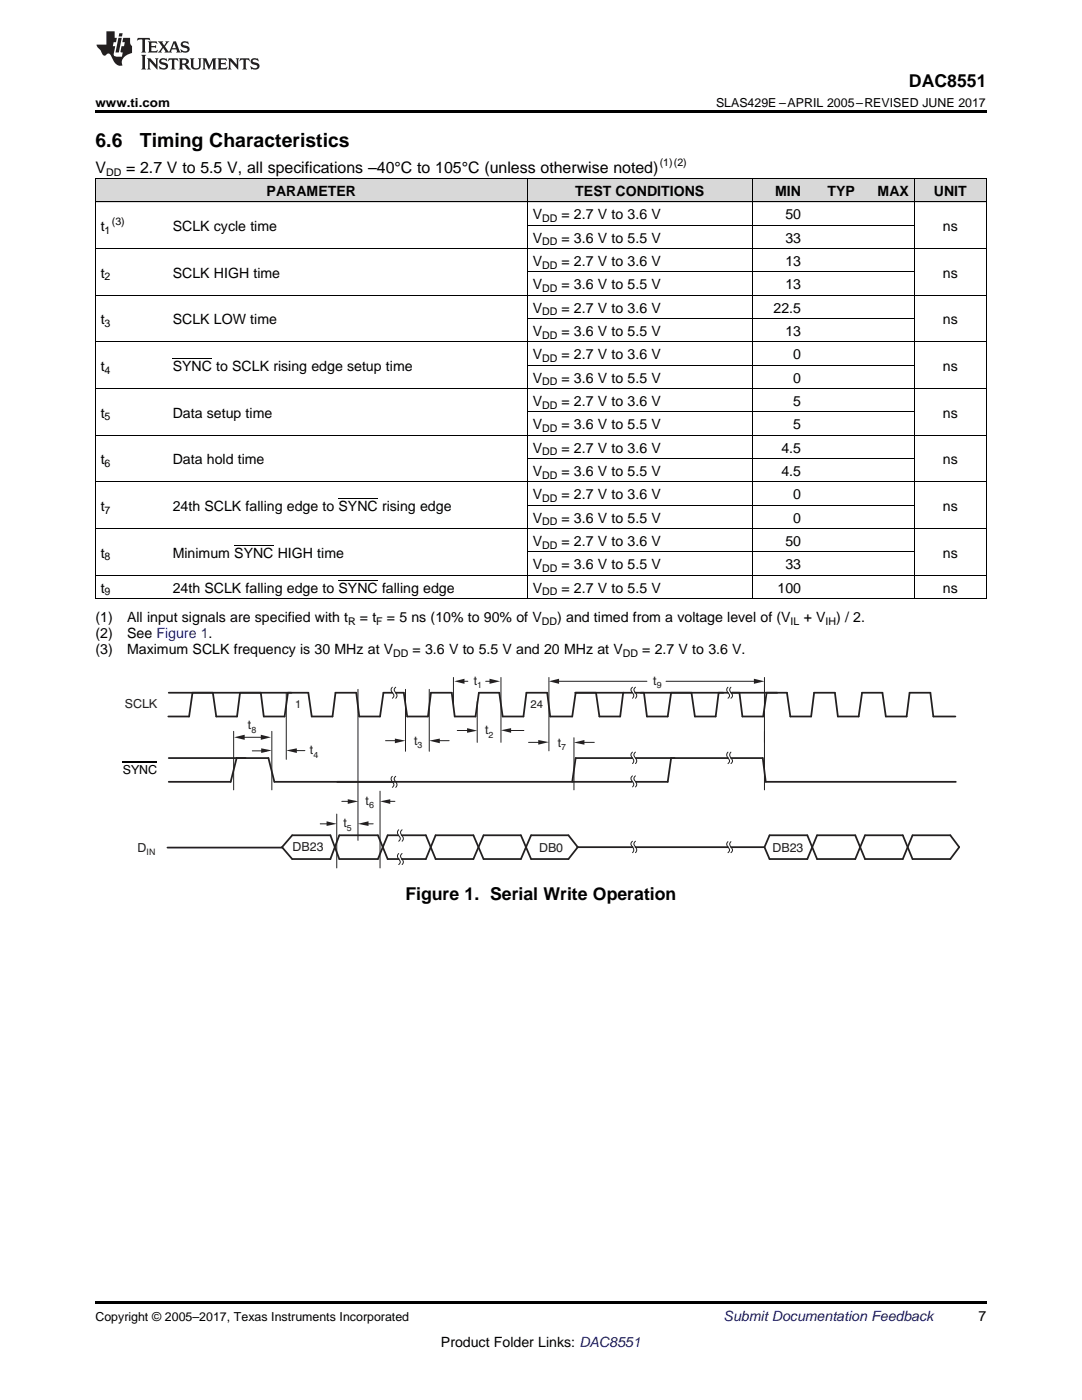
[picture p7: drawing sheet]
<svg xmlns="http://www.w3.org/2000/svg" width="216mm" height="279mm" viewBox="0 0 216 279" stroke-linecap="round" stroke-linejoin="round" font-family="sans-serif">
<g fill="#d8d8d8">
<path d="M19 35.7h14.4v4.7h-14.4z"/>
<path d="M33.4 35.7h71.8v4.7h-71.8z"/>
<path d="M105.2 35.7h44.9v4.7h-44.9z"/>
<path d="M150.1 35.7h10.8v4.7h-10.8z"/>
<path d="M160.9 35.7h10.8v4.7h-10.8z"/>
<path d="M171.7 35.7h10.8v4.7h-10.8z"/>
<path d="M182.5 35.7h14.3v4.7h-14.3z"/>
</g>
<path d="M19 259.7h177.8v.5h-177.8z" fill="#000"/>
<g fill="none" stroke="#231f20" stroke-width=".35">
<path d="M33.7 138.3h27.8l.7 4.7h4.1l.6-4.7h4.2l.6 4.7h4.1l.7-4.7h1.8M38.4 138.3l-.7 4.7h-4.1M42.5 138.3l.7 4.7h4.1l.6-4.7M52 138.3l.6 4.7h4.2l.7-4.7M79 138.3h1.6l.7 4.7h4.1l.6-4.7h4.1l.6 4.7h4.2l.7-4.7h4l.7 4.7h4.1l.6-4.7h4.2l.6 4.7h4.4l.7-4.7M114.8 138.3h11.3M118.9 138.3l.7 4.7h4.2l.5-4.7M126.7 138.3h18.6M128.5 138.3l.6 4.7h4.1l.7-4.7M138 138.3l.7 4.7h4.1l.6-4.7M145.9 138.3h11.1l.7 4.7h4.2l.5-4.7h4.2l.6 4.7h4.1l.7-4.7h4.1l.7 4.7h4.1l.6-4.7h4.1l.6 4.7h4.4M147.5 138.3l.6 4.7h4.2l.7-4.7"/>
<path d="M49 151.3h-15.3M145.3 151.3h-11.4l-.7 4.7h-6.3M145.9 151.3h6.3l.6 4.7h37.9M79.5 166.7h-2.1l-2 4.7h-7.7l-1.8-4.7h-7.6l-2 2.4 2 2.3h7.6l1.8-4.7h7.7l2 4.7h2.2M80.2 166.7h4.8l1.9 4.7h7.6l2-4.7h7.4l2.1 4.7h7.4l1.9-2.3-1.9-2.4h-7.4l-2.1 4.7h-7.4l-2-4.7h-7.6l-1.9 4.7h-4.8M153.6 166.7l-1.1 2.4 1.1 2.3h7.5l1.9-4.7h7.7l1.9 4.7h7.5l2-4.7h7.5l1.8 2.4-1.8 2.3h-7.5l-2-4.7h-7.5l-1.9 4.7h-7.7l-1.9-4.7z"/>
</g>
<path d="M24.5 152.2h6.9" fill="none" stroke="#010202" stroke-width=".25"/>
<path d="M57.1 138.3v13.2M71.4 137.6v30.1M80.9 137.6v12.3M46.6 146v11.6M54.2 146v11.6M76.9 147.8h2.6M114.5 147.2v10.4M116 148.2h2.6" fill="none" stroke="#231f20" stroke-width=".2"/>
<path d="M78.8 147.4l2.1 .4-2.1 .5z" fill="#231f20"/>
<path d="M85.7 137.6v12.3M87.1 147.8h2.5" fill="none" stroke="#231f20" stroke-width=".2"/>
<path d="M85.6 147.8l2.2-.4v.9z" fill="#231f20"/>
<path d="M90.5 135.2v5.3M91.2 145.8h2.6M95.2 140v8.2" fill="none" stroke="#231f20" stroke-width=".2"/>
<g fill="#231f20">
<path d="M93.2 145.3l2 .5-2 .4z"/>
<path d="M100 145.7l2-.4v.9z"/>
</g>
<path d="M100 135.2v13M101.9 145.8h2.6M105.5 148.2h2.6" fill="none" stroke="#231f20" stroke-width=".2"/>
<g fill="#231f20">
<path d="M114.5 148.2l2.1-.5v.9z"/>
<path d="M107.4 147.7l2.1 .4-2.1 .5z"/>
</g>
<path d="M48.5 147.1h3.9" fill="none" stroke="#231f20" stroke-width=".2"/>
<g fill="#231f20">
<path d="M46.7 147.1l2.1-.5v1z"/>
<path d="M52 146.6l2.1 .5-2.1 .5z"/>
</g>
<path d="M50.3 149.9h2.9M58.9 149.8h1.9" fill="none" stroke="#231f20" stroke-width=".2"/>
<g fill="#231f20">
<path d="M57.1 149.8l2.1-.5v1z"/>
<path d="M52.1 149.3l2.1 .5-2.1 .5z"/>
</g>
<g fill="none" stroke="#231f20" stroke-width=".2">
<path d="M78.3 137.2a.86 .86 0 0 0 .2 1.4l.1 .2-.3 .6M79 137.2l-.3 .2a1.11 1.11 0 0 0 .5 1.2v.2l-.2 .6M126.2 137.2l-.2 .2a1.11 1.11 0 0 0 .4 1.2l.1 .2-.3 .6M126.8 137.2l-.2 .2a1.11 1.11 0 0 0 .4 1.2l.1 .2-.3 .6M145.3 137.2a.86 .86 0 0 0 .2 1.4l.1 .2-.3 .6M145.9 137.2a.86 .86 0 0 0 .2 1.4l.1 .2-.3 .6M78.3 154.9a.86 .86 0 0 0 .2 1.4l.1 .3-.3 .5M79 154.9l-.3 .3a1.11 1.11 0 0 0 .5 1.1v.3l-.2 .5M126.2 150.1l-.2 .3a1.19 1.19 0 0 0 .4 1.2l.1 .3-.3 .5M126.2 154.8l-.2 .3a1.13 1.13 0 0 0 .4 1.2l.1 .3-.3 .4M126.8 150.1l-.2 .3a1.19 1.19 0 0 0 .4 1.2l.1 .3-.3 .5M126.8 154.8l-.2 .3a1.13 1.13 0 0 0 .4 1.2l.1 .3-.3 .4"/>
<path d="M145.3 150.1a.95 .95 0 0 0 .2 1.5l.1 .3-.3 .5M145.9 150.1a.95 .95 0 0 0 .2 1.5l.1 .3-.3 .5M152.5 146v11.6M63.9 164.4h1.9M67.2 162.5v10.7M79.6 165.6a.95 .95 0 0 0 .2 1.5l.1 .3-.3 .5M79.6 170.3a.72 .72 0 0 0 0 1.1l.3 .7-.3 .4M80.2 165.6l-.2 .3a1.19 1.19 0 0 0 .4 1.2l.1 .3-.3 .5M80.2 170.3l-.2 .3a1.13 1.13 0 0 0 .4 1.2l.1 .3-.3 .4M126.2 167.9l-.3 .5 .1 .3a1.05 1.05 0 0 1 .2 1.5M126.8 167.9l-.3 .5 .1 .3a1.05 1.05 0 0 1 .2 1.5M145.3 168a.86 .86 0 0 0 .2 1.4l.1 .3-.3 .5"/>
<path d="M145.9 168a.86 .86 0 0 0 .2 1.4l.1 .3-.3 .5"/>
</g>
<path d="M33.7 156h12.3l1.2-4.7h6.4l1.2 4.7h71.3M126.1 151.3h-11.2l-.7 4.7M126.9 151.3h7.7M33.4 169.2h23M115.2 169.1h11M126.8 169.1h18.5M145.9 169.1h6.5" fill="none" stroke="#231f20" stroke-width=".35"/>
<path d="M65.2 163.9l2 .5-2 .4z" fill="#231f20"/>
<path d="M75.8 157.9v15.3M72.8 164.4h1.7" fill="none" stroke="#231f20" stroke-width=".2"/>
<path d="M71.4 164.4l2.1-.5v.9z" fill="#231f20"/>
<path d="M68.2 159.9h2" fill="none" stroke="#231f20" stroke-width=".2"/>
<path d="M69.4 159.5l2.1 .4-2.1 .5z" fill="#231f20"/>
<path d="M77.2 159.9h1.6" fill="none" stroke="#231f20" stroke-width=".2"/>
<path d="M75.8 159.9l2.1-.4v.9z" fill="#231f20"/>
<path d="M92.3 136h1.1M96.9 136h1.8" fill="none" stroke="#231f20" stroke-width=".2"/>
<g fill="#231f20">
<path d="M90.6 136l2.1-.5v1z"/>
<path d="M97.7 135.5l2.1 .5-2.1 .5z"/>
</g>
<path d="M109.5 135.2v14.7M111.4 136h17.7M132.9 136h18.4M152.5 135.2v13" fill="none" stroke="#231f20" stroke-width=".2"/>
<g fill="#231f20">
<path d="M109.5 136l2.1-.5v1z"/>
<path d="M150.4 135.5l2.1 .5-2.1 .5z"/>
</g>
<g fill="none" stroke="#000" stroke-width=".2">
<path d="M19 35.6h177.8M19.1 35.7v83.8M105.2 35.7v83.8M150.1 35.7v83.8M182.4 35.7v83.8M196.8 35.7v83.8M19 58.9h177.8M19 49.6h177.8M19 40.3h177.8M105.2 54.3h77.3M105.2 45h77.3M19 77.6h177.8"/>
<path d="M19 68.2h177.8M105.2 72.9h77.3M105.2 63.6h77.3M19 96.2h177.8M19 86.9h177.8M105.2 91.5h77.3M105.2 82.2h77.3M19 119.5h177.8M19 114.8h177.8M19 105.5h177.8M105.2 110.2h77.3M105.2 100.8h77.3"/>
</g>
<path d="M19 22h177.8v.5h-177.8zM19 119.5h.2zM105.1 119.5h.1zM150 119.5h.1zM160.8 119.5h.1zM171.6 119.5h.1zM182.4 119.5h.1zM196.7 119.5h.1z" fill="#000"/>
<g fill="#231f20">
<path d="M27.5 7.6l-.1 .5 .4-.2h.6v.1v2.1l-.2 .4h1l-.3-.4v-2.1l.1-.1h.5l.5 .2-.2-.5zM29.5 8.3l.2 .3v1.5l-.2 .4h1.8l.2-.6a1.04 1.04 0 0 1-1.3 .2v-.7h.6l.3 .2v-.6l-.3 .2h-.6v-.6l.8-.1 .4 .3-.2-.5zM31.5 8.3l.9 1.1-.9 1.1h.8l-.2-.2 .5-.7 .4 .7-.2 .2h1.5l-.1-.2 .1-.4h.9l.1 .4-.2 .2h1l-.3-.3-.7-1.9h-.5l-.9 2-.8-1 .9-1h-.8l.1 .3-.3 .5-.4-.6 .2-.2zM34.7 8.6l.4 1h-.7zM36.3 8.4a.63 .63 0 0 0-.2 .7 .63 .63 0 0 0 .6 .4l.6 .2 .1 .2a.75 .75 0 0 1-.7 .4 .75 .75 0 0 1-.6-.5l.1 .7 .1-.1a1.11 1.11 0 0 0 1.5-.6 1.13 1.13 0 0 0-1.2-.8l-.1-.4a1.04 1.04 0 0 1 1.2 .2l-.2-.5-.1 .1-.5-.2zM28.2 10.9l.2 .4v2.2l-.2 .4h1l-.3-.4v-2.2l.3-.4zM29.3 11.6l.3 .4v1.5l-.3 .4h.8l-.2-.4v-1.3l1.5 1.7v-1.9l.2-.4h-.7l.2 .4v.9l-1.1-1.3zM32 11.8a.62 .62 0 0 0-.2 .7 .62 .62 0 0 0 .6 .4l.6 .1 .1 .3a.76 .76 0 0 1-.7 .3 .76 .76 0 0 1-.6-.4l.1 .7 .1-.1a1.11 1.11 0 0 0 1.5-.6 1.13 1.13 0 0 0-1.2-.8l-.1-.4a1.04 1.04 0 0 1 1.2 .2l-.2-.6-.1 .1-.5-.1zM33.7 11.6l-.2 .6a.61 .61 0 0 1 .8-.3v1.6l-.2 .4h.9l-.2-.4v-1.6a.63 .63 0 0 1 .8 .3l-.2-.6zM35.6 11.6l.3 .4v1.5l-.3 .4h1l-.2-.2v-.8l.5 .2a.76 .76 0 0 0 1.2 .7l-1-1a.58 .58 0 0 0 .6-.5 .58 .58 0 0 0-.5-.6zM36.4 11.9h.1a.45 .45 0 0 1 .5 .1 .45 .45 0 0 1 .1 .5l-.7 .2zM37.9 11.6l.2 .2a2.17 2.17 0 0 0 .3 1.9 .99 .99 0 0 0 1.6-.6v-1.1l.2-.4h-.7l.2 .2a1.92 1.92 0 0 1-.2 1.8 .6 .6 0 0 1-.9-.5v-1.1l.2-.4zM40.4 11.6l.2 .4v1.5l-.2 .4h.7l-.2-.4v-1.4l.8 1.8 .8-1.8v1.4l-.2 .4h.9l-.2-.4v-1.5l.2-.4h-.8l-.6 1.5-.6-1.5zM43.4 11.6l.2 .4v1.5l-.2 .4h1.8l.2-.6a1.04 1.04 0 0 1-1.3 .1v-.6h.5l.4 .2v-.6l-.4 .2h-.5v-.7h.8l.3 .3-.1-.6zM45.5 11.6l.2 .4v1.5l-.2 .4h.7l-.2-.4v-1.3l1.5 1.7v-1.9l.2-.4h-.7l.2 .4v.9l-1.1-1.3zM47.9 11.6l-.1 .6a.61 .61 0 0 1 .8-.3v1.6l-.3 .4h1l-.3-.4 .1-1.6a.63 .63 0 0 1 .7 .3l-.1-.6zM50.2 11.8a.62 .62 0 0 0-.2 .7 .62 .62 0 0 0 .6 .4l.6 .1 .2 .3a.76 .76 0 0 1-.8 .3 .76 .76 0 0 1-.6-.4l.1 .7 .2-.1a1.11 1.11 0 0 0 1.5-.6 1.13 1.13 0 0 0-1.3-.8l-.1-.4a1.04 1.04 0 0 1 1.2 .2l-.1-.6-.2 .1-.5-.1z"/>
<path d="M21.2 6.3v2.6h-1.9l.1 .4 .7 .9a.91 .91 0 0 0 1 .8 .56 .56 0 0 1 .5-.3 .56 .56 0 0 1 .5 .3l.4 .8a1.53 1.53 0 0 0 1.9 1.2 1.54 1.54 0 0 1 1-2.1l.9-.3v-1.4a1.52 1.52 0 0 1-.3-1.6h-1.4l-.2 .8h.5l-.2 .8h-.4l-.2 1v.2l.4 .1-.2 .8a1.93 1.93 0 0 1-1.6-.3l.3-1.8h-.5l.2-.8h.4l.2-.8h-.4v-1.3zM23.6 7.6l-.6 2.9h.7l.6-2.9zM23.8 6.6l-.1 .7h.6l.2-.7z"/>
</g>
<path d="M34.5 71.5h7.8M67.6 99.5h7.8M46.7 108.8h7.9M67.6 115.8h7.8" fill="none" stroke="#000" stroke-width=".2"/>
<g font-size="3.9">
<text x="19" y="29.3">6.6</text>
<text x="27.9" y="29.3">Timing Characteristics</text>
</g>
<g font-size="3.5">
<text x="181.4" y="17.3">DAC8551</text>
<text x="80.9" y="179.7">Figure 1. Serial Write Operation</text>
</g>
<g font-size="3.2">
<text x="19" y="34.4">V</text>
<text x="25.2" y="34.4">= 2.7 V to 5.5 V, all specifications –40°C to 105°C (unless otherwise noted)</text>
</g>
<g font-size="2.8">
<text x="53.2" y="39.1">PARAMETER</text>
<text x="114.8" y="39.1">TEST CONDITIONS</text>
<text x="154.7" y="39.1">MIN</text>
<text x="165.1" y="39.1">TYP</text>
<text x="175.1" y="39.1">MAX</text>
<text x="186.3" y="39.1">UNIT</text>
<text x="20.1" y="46.1">t</text>
<text x="34.5" y="46.1">SCLK cycle time</text>
<text x="106.3" y="43.7">V</text>
<text x="112" y="43.7">= 2.7 V to 3.6 V</text>
<text x="156.7" y="43.7">50</text>
<text x="188.1" y="46.1">ns</text>
<text x="106.3" y="48.4">V</text>
<text x="106.3" y="53.1">V</text>
<text x="112" y="48.4">= 3.6 V to 5.5 V</text>
<text x="112" y="53.1">= 2.7 V to 3.6 V</text>
<text x="156.7" y="48.4">33</text>
<text x="156.7" y="53.1">13</text>
<text x="20.1" y="55.4">t</text>
<text x="34.5" y="55.4">SCLK HIGH time</text>
<text x="106.3" y="57.7">V</text>
<text x="112" y="57.7">= 3.6 V to 5.5 V</text>
<text x="156.7" y="57.7">13</text>
<text x="188.1" y="55.4">ns</text>
<text x="20.1" y="64.7">t</text>
<text x="34.5" y="64.7">SCLK LOW time</text>
<text x="106.3" y="62.4">V</text>
<text x="112" y="62.4">= 2.7 V to 3.6 V</text>
<text x="154.3" y="62.4">22.5</text>
<text x="188.1" y="64.7">ns</text>
<text x="106.3" y="67">V</text>
<text x="106.3" y="71.7">V</text>
<text x="112" y="67">= 3.6 V to 5.5 V</text>
<text x="112" y="71.7">= 2.7 V to 3.6 V</text>
<text x="156.7" y="67">13</text>
<text x="158.3" y="71.7">0</text>
<text x="20.1" y="74">t</text>
<text x="34.5" y="74">SYNC to SCLK rising edge setup time</text>
<text x="106.3" y="76.3">V</text>
<text x="112" y="76.3">= 3.6 V to 5.5 V</text>
<text x="158.3" y="76.3">0</text>
<text x="188.1" y="74">ns</text>
<text x="20.1" y="83.3">t</text>
<text x="34.5" y="83.3">Data setup time</text>
<text x="106.3" y="81">V</text>
<text x="112" y="81">= 2.7 V to 3.6 V</text>
<text x="158.3" y="81">5</text>
<text x="188.1" y="83.3">ns</text>
<text x="106.3" y="85.7">V</text>
<text x="112" y="85.7">= 3.6 V to 5.5 V</text>
<text x="158.3" y="85.7">5</text>
<text x="20.1" y="92.6">t</text>
<text x="34.5" y="92.6">Data hold time</text>
<text x="106.3" y="90.3">V</text>
<text x="106.3" y="95">V</text>
<text x="112" y="90.3">= 2.7 V to 3.6 V</text>
<text x="112" y="95">= 3.6 V to 5.5 V</text>
<text x="155.9" y="90.3">4.5</text>
<text x="155.9" y="95">4.5</text>
<text x="188.1" y="92.6">ns</text>
<text x="20.1" y="102">t</text>
<text x="34.5" y="102">24th SCLK falling edge to SYNC rising edge</text>
<text x="106.3" y="99.6">V</text>
<text x="112" y="99.6">= 2.7 V to 3.6 V</text>
<text x="158.3" y="99.6">0</text>
<text x="188.1" y="102">ns</text>
<text x="106.3" y="104.3">V</text>
<text x="112" y="104.3">= 3.6 V to 5.5 V</text>
<text x="158.3" y="104.3">0</text>
<text x="20.1" y="111.3">t</text>
<text x="34.5" y="111.3">Minimum SYNC HIGH time</text>
<text x="106.3" y="108.9">V</text>
<text x="106.3" y="113.6">V</text>
<text x="112" y="108.9">= 2.7 V to 3.6 V</text>
<text x="112" y="113.6">= 3.6 V to 5.5 V</text>
<text x="156.7" y="108.9">50</text>
<text x="156.7" y="113.6">33</text>
<text x="188.1" y="111.3">ns</text>
<text x="20.1" y="118.3">t</text>
<text x="34.5" y="118.3">24th SCLK falling edge to SYNC falling edge</text>
<text x="106.3" y="118.3">V</text>
<text x="112" y="118.3">= 2.7 V to 5.5 V</text>
<text x="155.2" y="118.3">100</text>
<text x="188.1" y="118.3">ns</text>
<text x="19" y="124.1">(1)</text>
<text x="25.4" y="124.1">All input signals are specified with t</text>
<text x="71.8" y="124.1">= t</text>
<text x="77.2" y="124.1">= 5 ns (10% to 90% of V</text>
<text x="111.2" y="124.1">) and timed from a voltage level of (V</text>
<text x="160.4" y="124.1">+ V</text>
<text x="166.9" y="124.1">) / 2.</text>
<text x="19" y="127.3">(2)</text>
<text x="19" y="130.5">(3)</text>
<text x="25.4" y="127.3">See Figure 1.</text>
<text x="25.4" y="130.5">Maximum SCLK frequency is 30 MHz at V</text>
<text x="82.3" y="130.5">= 3.6 V to 5.5 V and 20 MHz at V</text>
<text x="128.2" y="130.5">= 2.7 V to 3.6 V.</text>
<text x="195.3" y="263.6">7</text>
<text x="88" y="268.9">Product Folder Links: DAC8551</text>
</g>
<text font-size="2.8" fill="#0000c8" x="144.4" y="263.6">Submit Documentation Feedback</text>
<g font-size="2.5">
<text x="19" y="21.4">www.ti.com</text>
<text x="142.9" y="21.4">SLAS429E –APRIL 2005–REVISED JUNE 2017</text>
<text x="19" y="263.6">Copyright © 2005–2017, Texas Instruments Incorporated</text>
</g>
<g font-size="2.5" fill="#231f20">
<text x="94.5" y="136.7">t</text>
<text x="130.4" y="136.6">t</text>
<text x="24.9" y="141.3">SCLK</text>
<text x="49.5" y="145.5">t</text>
<text x="82.6" y="148.7">t</text>
<text x="96.8" y="146.6">t</text>
<text x="111.3" y="149">t</text>
<text x="61.8" y="150.5">t</text>
<text x="73" y="160.6">t</text>
<text x="68.5" y="165.1">t</text>
<text x="27.5" y="170">D</text>
<text x="58.4" y="169.9">DB23</text>
<text x="107.6" y="170">DB0</text>
<text x="154.1" y="170">DB23</text>
</g>
<text font-size="2.5" fill="#010202" x="24.5" y="154.5">SYNC</text>
<g font-size="2.2" fill="#231f20">
<text x="58.9" y="141.3">1</text>
<text x="105.8" y="141.3">24</text>
</g>
<g font-size="2.1">
<text x="21.2" y="35.1">DD</text>
<text x="131.6" y="33.2">(1)(2)</text>
<text x="20.9" y="46.6">1</text>
<text x="22.3" y="44.9">(3)</text>
<text x="108.2" y="44.3">DD</text>
<text x="108.2" y="49">DD</text>
<text x="108.2" y="53.6">DD</text>
<text x="20.9" y="56">2</text>
<text x="108.2" y="58.3">DD</text>
<text x="20.9" y="65.3">3</text>
<text x="108.2" y="62.9">DD</text>
<text x="108.2" y="67.6">DD</text>
<text x="20.9" y="74.6">4</text>
<text x="108.2" y="72.2">DD</text>
<text x="108.2" y="76.9">DD</text>
<text x="20.9" y="83.9">5</text>
<text x="108.2" y="81.6">DD</text>
<text x="108.2" y="86.2">DD</text>
<text x="20.9" y="93.2">6</text>
<text x="108.2" y="90.9">DD</text>
<text x="108.2" y="95.5">DD</text>
<text x="108.2" y="100.2">DD</text>
<text x="20.9" y="102.5">7</text>
<text x="108.2" y="104.8">DD</text>
<text x="20.9" y="111.8">8</text>
<text x="108.2" y="109.5">DD</text>
<text x="20.9" y="118.8">9</text>
<text x="108.2" y="114.2">DD</text>
<text x="108.2" y="118.8">DD</text>
<text x="69.5" y="124.7">R</text>
<text x="75.1" y="124.7">F</text>
<text x="108.1" y="124.7">DD</text>
<text x="157.8" y="124.7">IL</text>
<text x="164.7" y="124.7">IH</text>
<text x="78.5" y="131">DD</text>
<text x="124.3" y="131">DD</text>
</g>
<g font-size="1.8" fill="#231f20">
<text x="95.2" y="137.4">1</text>
<text x="131" y="137.3">9</text>
<text x="50.2" y="146.2">8</text>
<text x="83.3" y="149.4">3</text>
<text x="97.5" y="147.3">2</text>
<text x="112" y="149.7">7</text>
<text x="62.5" y="151.2">4</text>
<text x="73.6" y="161.3">6</text>
<text x="69.2" y="165.8">5</text>
<text x="29.2" y="170.7">IN</text>
</g>
</svg>
